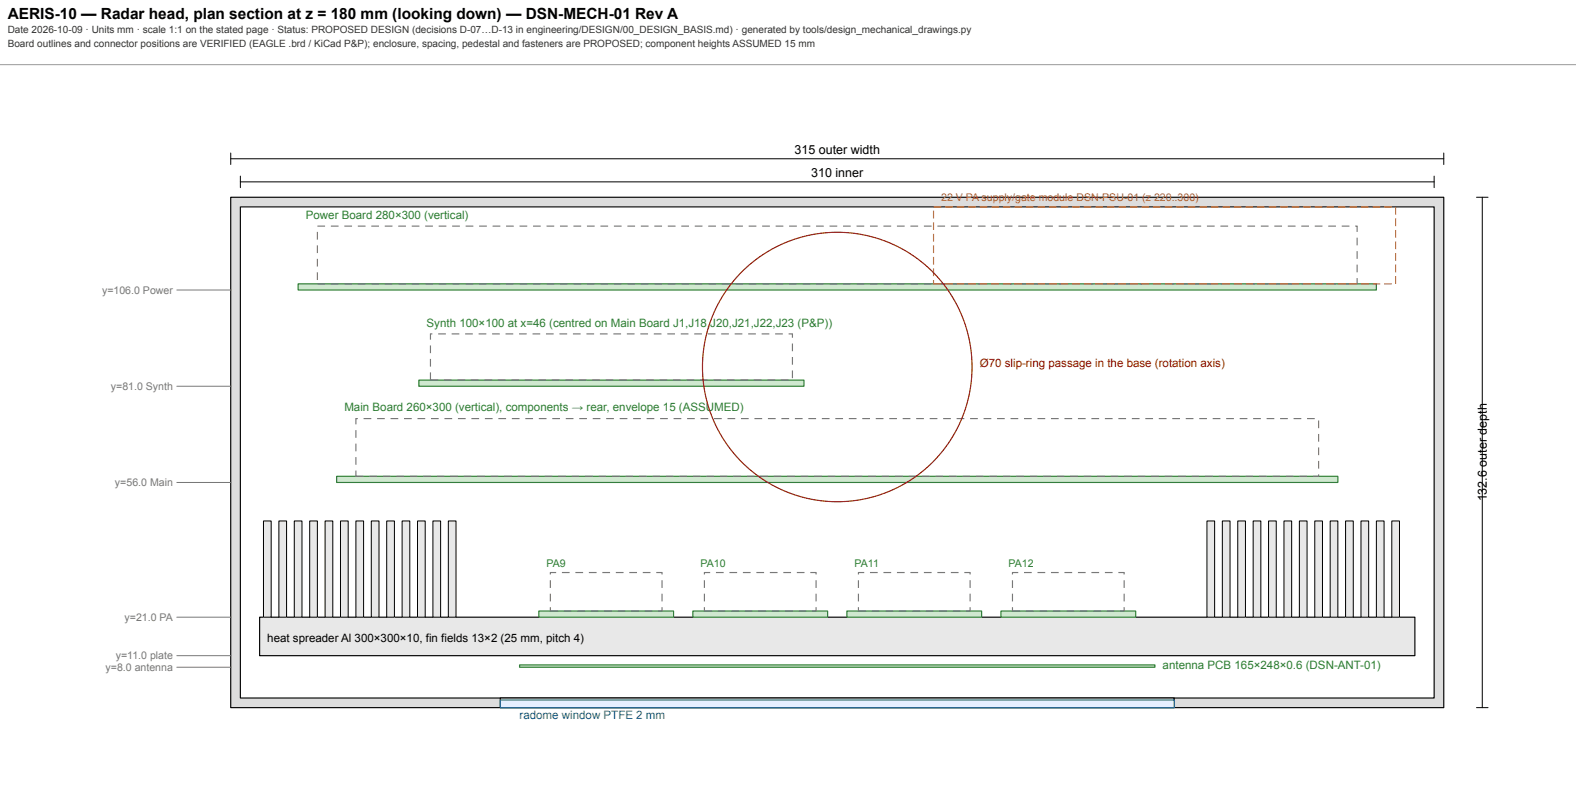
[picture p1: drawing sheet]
<svg xmlns="http://www.w3.org/2000/svg" width="409mm" height="210mm" viewBox="0 0 409 210" stroke-linecap="round" stroke-linejoin="round" font-family="sans-serif">
<path d="M0 16.8h409.2" fill="none" stroke="#999" stroke-width=".26"/>
<path d="M59.9 51.2h315v132.6h-315z" fill="#ddd"/>
<path d="M59.9 51.2h315v132.6h-315z" fill="none" stroke="#000" stroke-width=".3"/>
<path d="M62.4 53.7h310v127.6h-310z" fill="#fff"/>
<path d="M62.4 53.7h310v127.6h-310z" fill="none" stroke="#000" stroke-width=".3"/>
<path d="M129.9 181.3h175v2.5h-175z" fill="#fff"/>
<path d="M129.9 181.3h175v2.5h-175z" fill="none" stroke="#000" stroke-width=".3"/>
<path d="M129.9 181.8h175v2h-175z" fill="#e6f0ff"/>
<path d="M129.9 181.8h175v2h-175z" fill="none" stroke="#1f5f8b" stroke-width=".3"/>
<path d="M134.9 172.7h165v.6h-165z" fill="#cfe8cf"/>
<path d="M134.9 172.7h165v.6h-165z" fill="none" stroke="#2e7d32" stroke-width=".3"/>
<path d="M67.4 160.3h300v10h-300z" fill="#e8e8e8"/>
<path d="M67.4 160.3h300v10h-300z" fill="none" stroke="#000" stroke-width=".3"/>
<path d="M68.4 135.3h2v25h-2z" fill="#e8e8e8"/>
<path d="M68.4 135.3h2v25h-2z" fill="none" stroke="#000" stroke-width=".26"/>
<path d="M72.4 135.3h2v25h-2z" fill="#e8e8e8"/>
<path d="M72.4 135.3h2v25h-2z" fill="none" stroke="#000" stroke-width=".26"/>
<path d="M76.4 135.3h2v25h-2z" fill="#e8e8e8"/>
<path d="M76.4 135.3h2v25h-2z" fill="none" stroke="#000" stroke-width=".26"/>
<path d="M80.4 135.3h2v25h-2z" fill="#e8e8e8"/>
<path d="M80.4 135.3h2v25h-2z" fill="none" stroke="#000" stroke-width=".26"/>
<path d="M84.4 135.3h2v25h-2z" fill="#e8e8e8"/>
<path d="M84.4 135.3h2v25h-2z" fill="none" stroke="#000" stroke-width=".26"/>
<path d="M88.4 135.3h2v25h-2z" fill="#e8e8e8"/>
<path d="M88.4 135.3h2v25h-2z" fill="none" stroke="#000" stroke-width=".26"/>
<path d="M92.4 135.3h2v25h-2z" fill="#e8e8e8"/>
<path d="M92.4 135.3h2v25h-2z" fill="none" stroke="#000" stroke-width=".26"/>
<path d="M96.4 135.3h2v25h-2z" fill="#e8e8e8"/>
<path d="M96.4 135.3h2v25h-2z" fill="none" stroke="#000" stroke-width=".26"/>
<path d="M100.4 135.3h2v25h-2z" fill="#e8e8e8"/>
<path d="M100.4 135.3h2v25h-2z" fill="none" stroke="#000" stroke-width=".26"/>
<path d="M104.4 135.3h2v25h-2z" fill="#e8e8e8"/>
<path d="M104.4 135.3h2v25h-2z" fill="none" stroke="#000" stroke-width=".26"/>
<path d="M108.4 135.3h2v25h-2z" fill="#e8e8e8"/>
<path d="M108.4 135.3h2v25h-2z" fill="none" stroke="#000" stroke-width=".26"/>
<path d="M112.4 135.3h2v25h-2z" fill="#e8e8e8"/>
<path d="M112.4 135.3h2v25h-2z" fill="none" stroke="#000" stroke-width=".26"/>
<path d="M116.4 135.3h2v25h-2z" fill="#e8e8e8"/>
<path d="M116.4 135.3h2v25h-2z" fill="none" stroke="#000" stroke-width=".26"/>
<path d="M313.4 135.3h2v25h-2z" fill="#e8e8e8"/>
<path d="M313.4 135.3h2v25h-2z" fill="none" stroke="#000" stroke-width=".26"/>
<path d="M317.4 135.3h2v25h-2z" fill="#e8e8e8"/>
<path d="M317.4 135.3h2v25h-2z" fill="none" stroke="#000" stroke-width=".26"/>
<path d="M321.4 135.3h2v25h-2z" fill="#e8e8e8"/>
<path d="M321.4 135.3h2v25h-2z" fill="none" stroke="#000" stroke-width=".26"/>
<path d="M325.4 135.3h2v25h-2z" fill="#e8e8e8"/>
<path d="M325.4 135.3h2v25h-2z" fill="none" stroke="#000" stroke-width=".26"/>
<path d="M329.4 135.3h2v25h-2z" fill="#e8e8e8"/>
<path d="M329.4 135.3h2v25h-2z" fill="none" stroke="#000" stroke-width=".26"/>
<path d="M333.4 135.3h2v25h-2z" fill="#e8e8e8"/>
<path d="M333.4 135.3h2v25h-2z" fill="none" stroke="#000" stroke-width=".26"/>
<path d="M337.4 135.3h2v25h-2z" fill="#e8e8e8"/>
<path d="M337.4 135.3h2v25h-2z" fill="none" stroke="#000" stroke-width=".26"/>
<path d="M341.4 135.3h2v25h-2z" fill="#e8e8e8"/>
<path d="M341.4 135.3h2v25h-2z" fill="none" stroke="#000" stroke-width=".26"/>
<path d="M345.4 135.3h2v25h-2z" fill="#e8e8e8"/>
<path d="M345.4 135.3h2v25h-2z" fill="none" stroke="#000" stroke-width=".26"/>
<path d="M349.4 135.3h2v25h-2z" fill="#e8e8e8"/>
<path d="M349.4 135.3h2v25h-2z" fill="none" stroke="#000" stroke-width=".26"/>
<path d="M353.4 135.3h2v25h-2z" fill="#e8e8e8"/>
<path d="M353.4 135.3h2v25h-2z" fill="none" stroke="#000" stroke-width=".26"/>
<path d="M357.4 135.3h2v25h-2z" fill="#e8e8e8"/>
<path d="M357.4 135.3h2v25h-2z" fill="none" stroke="#000" stroke-width=".26"/>
<path d="M361.4 135.3h2v25h-2z" fill="#e8e8e8"/>
<path d="M361.4 135.3h2v25h-2z" fill="none" stroke="#000" stroke-width=".26"/>
<path d="M139.9 158.7h35v1.6h-35z" fill="#cfe8cf"/>
<path d="M139.9 158.7h35v1.6h-35z" fill="none" stroke="#2e7d32" stroke-width=".3"/>
<path d="M146.4 158.6v.3h2v-.3zM149.9 158.6v.3h2v-.3zM153.4 158.6v.3h2v-.3zM156.9 158.6v.3h2v-.3zM160.4 158.6v.3h2v-.3zM163.9 158.6v.3h2v-.3zM167.4 158.6v.3h2v-.3zM170.9 158.6v.3l1.1-.1v-1.1h-.3v1h.2v-.1zM171.7 154.2v2h.3v-2zM171.7 150.7v2h.3v-2zM170.4 148.6v.3h1.5v-.2h-.2v.5h.3v-.6zM166.9 148.6v.3h2v-.3zM163.4 148.6v.3h2v-.3zM159.9 148.6v.3h2v-.3zM156.4 148.6v.3h2v-.3zM152.9 148.6v.3h2v-.3zM149.4 148.6v.3h2v-.3zM145.9 148.6v.3h2v-.3zM142.8 148.6l-.1 .6h.3v-.5h-.1v.2h1.5v-.3zM142.7 150.7v2h.3v-2zM142.7 154.2v2h.3v-2zM142.7 157.7l.1 1.2h2.1v-.3h-2v.1h.1v-1z" fill="#777"/>
<path d="M179.9 158.7h35v1.6h-35z" fill="#cfe8cf"/>
<path d="M179.9 158.7h35v1.6h-35z" fill="none" stroke="#2e7d32" stroke-width=".3"/>
<path d="M186.4 158.6v.3h2v-.3zM189.9 158.6v.3h2v-.3zM193.4 158.6v.3h2v-.3zM196.9 158.6v.3h2v-.3zM200.4 158.6v.3h2v-.3zM203.9 158.6v.3h2v-.3zM207.4 158.6v.3h2v-.3zM210.9 158.6v.3l1.1-.1v-1.1h-.3v1h.2v-.1zM211.7 154.2v2h.3v-2zM211.7 150.7v2h.3v-2zM210.4 148.6v.3h1.5v-.2h-.2v.5h.3l-.1-.6zM206.9 148.6v.3h2v-.3zM203.4 148.6v.3h2v-.3zM199.9 148.6v.3h2v-.3zM196.4 148.6v.3h2v-.3zM192.9 148.6v.3h2v-.3zM189.4 148.6v.3h2v-.3zM185.9 148.6v.3h2v-.3zM182.8 148.6l-.1 .6h.3v-.5h-.1v.2h1.5v-.3zM182.7 150.7v2h.3v-2zM182.7 154.2v2h.3v-2zM182.7 157.7l.1 1.2h2.1v-.3h-2v.1h.1v-1z" fill="#777"/>
<path d="M219.9 158.7h35v1.6h-35z" fill="#cfe8cf"/>
<path d="M219.9 158.7h35v1.6h-35z" fill="none" stroke="#2e7d32" stroke-width=".3"/>
<path d="M226.4 158.6v.3h2v-.3zM229.9 158.6v.3h2v-.3zM233.4 158.6v.3h2v-.3zM236.9 158.6v.3h2v-.3zM240.4 158.6v.3h2v-.3zM243.9 158.6v.3h2v-.3zM247.4 158.6v.3h2v-.3zM250.9 158.6v.3l1.1-.1v-1.1h-.3v1h.2v-.1zM251.7 154.2v2h.3v-2zM251.7 150.7v2h.3v-2zM250.4 148.6v.3h1.5v-.2h-.2v.5h.3l-.1-.6zM246.9 148.6v.3h2v-.3zM243.4 148.6v.3h2v-.3zM239.9 148.6v.3h2v-.3zM236.4 148.6v.3h2v-.3zM232.9 148.6v.3h2v-.3zM229.4 148.6v.3h2v-.3zM225.9 148.6v.3h2v-.3zM222.8 148.6l-.1 .6h.3v-.5h-.1v.2h1.5v-.3zM222.7 150.7v2h.3v-2zM222.7 154.2v2h.3v-2zM222.7 157.7l.1 1.2h2.1v-.3h-2v.1h.1v-1z" fill="#777"/>
<path d="M259.9 158.7h35v1.6h-35z" fill="#cfe8cf"/>
<path d="M259.9 158.7h35v1.6h-35z" fill="none" stroke="#2e7d32" stroke-width=".3"/>
<path d="M266.4 158.6v.3h2v-.3zM269.9 158.6v.3h2v-.3zM273.4 158.6v.3h2v-.3zM276.9 158.6v.3h2v-.3zM280.4 158.6v.3h2v-.3zM283.9 158.6v.3h2v-.3zM287.4 158.6v.3h2v-.3zM290.9 158.6v.3l1.1-.1v-1.1h-.3v1h.2v-.1zM291.7 154.2v2h.3v-2zM291.7 150.7v2h.3v-2zM290.4 148.6v.3h1.5v-.2h-.2v.5h.3l-.1-.6zM286.9 148.6v.3h2v-.3zM283.4 148.6v.3h2v-.3zM279.9 148.6v.3h2v-.3zM276.4 148.6v.3h2v-.3zM272.9 148.6v.3h2v-.3zM269.4 148.6v.3h2v-.3zM265.9 148.6v.3h2v-.3zM262.8 148.6l-.1 .6h.3v-.5h-.1v.2h1.5v-.3zM262.7 150.7v2h.3v-2zM262.7 154.2v2h.3v-2zM262.7 157.7l.1 1.2h2.1v-.3h-2v.1h.1v-1z" fill="#777"/>
<path d="M87.4 123.7h260v1.6h-260z" fill="#cfe8cf"/>
<path d="M87.4 123.7h260v1.6h-260z" fill="none" stroke="#2e7d32" stroke-width=".3"/>
<path d="M95.9 123.6v.3h2v-.3zM99.4 123.6v.3h2v-.3zM102.9 123.6v.3h2v-.3zM106.4 123.6v.3h2v-.3zM109.9 123.6v.3h2v-.3zM113.4 123.6v.3h2v-.3zM116.9 123.6v.3h2v-.3zM120.4 123.6v.3h2v-.3zM123.9 123.6v.3h2v-.3zM127.4 123.6v.3h2v-.3zM130.9 123.6v.3h2v-.3zM134.4 123.6v.3h2v-.3zM137.9 123.6v.3h2v-.3zM141.4 123.6v.3h2v-.3zM144.9 123.6v.3h2v-.3zM148.4 123.6v.3h2v-.3zM151.9 123.6v.3h2v-.3zM155.4 123.6v.3h2v-.3zM158.9 123.6v.3h2v-.3zM162.4 123.6v.3h2v-.3zM165.9 123.6v.3h2v-.3zM169.4 123.6v.3h2v-.3zM172.9 123.6v.3h2v-.3zM176.4 123.6v.3h2v-.3zM179.9 123.6v.3h2v-.3zM183.4 123.6v.3h2v-.3zM186.9 123.6v.3h2v-.3zM190.4 123.6v.3h2v-.3zM193.9 123.6v.3h2v-.3zM197.4 123.6v.3h2v-.3zM200.9 123.6v.3h2v-.3zM204.4 123.6v.3h2v-.3zM207.9 123.6v.3h2v-.3zM211.4 123.6v.3h2v-.3zM214.9 123.6v.3h2v-.3zM218.4 123.6v.3h2v-.3zM221.9 123.6v.3h2v-.3zM225.4 123.6v.3h2v-.3zM228.9 123.6v.3h2v-.3zM232.4 123.6v.3h2v-.3zM235.9 123.6v.3h2v-.3zM239.4 123.6v.3h2v-.3zM242.9 123.6v.3h2v-.3zM246.4 123.6v.3h2v-.3zM249.9 123.6v.3h2v-.3zM253.4 123.6v.3h2v-.3zM256.9 123.6v.3h2v-.3zM260.4 123.6v.3h2v-.3zM263.9 123.6v.3h2v-.3zM267.4 123.6v.3h2v-.3zM270.9 123.6v.3h2v-.3zM274.4 123.6v.3h2v-.3zM277.9 123.6v.3h2v-.3zM281.4 123.6v.3h2v-.3zM284.9 123.6v.3h2v-.3zM288.4 123.6v.3h2v-.3zM291.9 123.6v.3h2v-.3zM295.4 123.6v.3h2v-.3zM298.9 123.6v.3h2v-.3zM302.4 123.6v.3h2v-.3zM305.9 123.6v.3h2v-.3zM309.4 123.6v.3h2v-.3zM312.9 123.6v.3h2v-.3zM316.4 123.6v.3h2v-.3zM319.9 123.6v.3h2v-.3zM323.4 123.6v.3h2v-.3zM326.9 123.6v.3h2v-.3zM330.4 123.6v.3h2v-.3zM333.9 123.6v.3h2v-.3zM337.4 123.6v.3h2v-.3zM340.9 123.6v.3h1.5l.1-.7h-.3v.5h.2v-.1zM342.2 119.7v2h.3v-2zM342.2 116.2v2h.3v-2zM342.2 112.7v2h.3v-2zM342.2 109.2v2h.3v-2zM339.4 108.6v.3h2v-.3zM335.9 108.6v.3h2v-.3zM332.4 108.6v.3h2v-.3zM328.9 108.6v.3h2v-.3zM325.4 108.6v.3h2v-.3zM321.9 108.6v.3h2v-.3zM318.4 108.6v.3h2v-.3zM314.9 108.6v.3h2v-.3zM311.4 108.6v.3h2v-.3zM307.9 108.6v.3h2v-.3zM304.4 108.6v.3h2v-.3zM300.9 108.6v.3h2v-.3zM297.4 108.6v.3h2v-.3zM293.9 108.6v.3h2v-.3zM290.4 108.6v.3h2v-.3zM286.9 108.6v.3h2v-.3zM283.4 108.6v.3h2v-.3zM279.9 108.6v.3h2v-.3zM276.4 108.6v.3h2v-.3zM272.9 108.6v.3h2v-.3zM269.4 108.6v.3h2v-.3zM265.9 108.6v.3h2v-.3zM262.4 108.6v.3h2v-.3zM258.9 108.6v.3h2v-.3zM255.4 108.6v.3h2v-.3zM251.9 108.6v.3h2v-.3zM248.4 108.6v.3h2v-.3zM244.9 108.6v.3h2v-.3zM241.4 108.6v.3h2v-.3zM237.9 108.6v.3h2v-.3zM234.4 108.6v.3h2v-.3zM230.9 108.6v.3h2v-.3zM227.4 108.6v.3h2v-.3zM223.9 108.6v.3h2v-.3zM220.4 108.6v.3h2v-.3zM216.9 108.6v.3h2v-.3zM213.4 108.6v.3h2v-.3zM209.9 108.6v.3h2v-.3zM206.4 108.6v.3h2v-.3zM202.9 108.6v.3h2v-.3zM199.4 108.6v.3h2v-.3zM195.9 108.6v.3h2v-.3zM192.4 108.6v.3h2v-.3zM188.9 108.6v.3h2v-.3zM185.4 108.6v.3h2v-.3zM181.9 108.6v.3h2v-.3zM178.4 108.6v.3h2v-.3zM174.9 108.6v.3h2v-.3zM171.4 108.6v.3h2v-.3zM167.9 108.6v.3h2v-.3zM164.4 108.6v.3h2v-.3zM160.9 108.6v.3h2v-.3zM157.4 108.6v.3h2v-.3zM153.9 108.6v.3h2v-.3zM150.4 108.6v.3h2v-.3zM146.9 108.6v.3h2v-.3zM143.4 108.6v.3h2v-.3zM139.9 108.6v.3h2v-.3zM136.4 108.6v.3h2v-.3zM132.9 108.6v.3h2v-.3zM129.4 108.6v.3h2v-.3zM125.9 108.6v.3h2v-.3zM122.4 108.6v.3h2v-.3zM118.9 108.6v.3h2v-.3zM115.4 108.6v.3h2v-.3zM111.9 108.6v.3h2v-.3zM108.4 108.6v.3h2v-.3zM104.9 108.6v.3h2v-.3zM101.4 108.6v.3h2v-.3zM97.9 108.6v.3h2v-.3zM94.4 108.6v.3h2v-.3zM92.3 108.6v1.6h.3v-1.5h-.2v.2h.5v-.3zM92.3 111.7v2h.3v-2zM92.3 115.2v2h.3v-2zM92.3 118.7v2h.3v-2zM92.3 122.2v1.6l2.1 .1v-.3h-2v.1h.2v-1.5z" fill="#777"/>
<path d="M108.8 98.7h100v1.6h-100z" fill="#cfe8cf"/>
<path d="M108.8 98.7h100v1.6h-100z" fill="none" stroke="#2e7d32" stroke-width=".3"/>
<path d="M115.3 98.6v.3h2v-.3zM118.8 98.6v.3h2v-.3zM122.3 98.6v.3h2v-.3zM125.8 98.6v.3h2v-.3zM129.3 98.6v.3h2v-.3zM132.8 98.6v.3h2v-.3zM136.3 98.6v.3h2v-.3zM139.8 98.6v.3h2v-.3zM143.3 98.6v.3h2v-.3zM146.8 98.6v.3h2v-.3zM150.3 98.6v.3h2v-.3zM153.8 98.6v.3h2v-.3zM157.3 98.6v.3h2v-.3zM160.8 98.6v.3h2v-.3zM164.3 98.6v.3h2v-.3zM167.8 98.6v.3h2v-.3zM171.3 98.6v.3h2v-.3zM174.8 98.6v.3h2v-.3zM178.3 98.6v.3h2v-.3zM181.8 98.6v.3h2v-.3zM185.3 98.6v.3h2v-.3zM188.8 98.6v.3h2v-.3zM192.3 98.6v.3h2v-.3zM195.8 98.6v.3h2v-.3zM199.3 98.6v.3h2v-.3zM202.8 98.6v.3h2v-.3zM205.6 96.2v2h.3v-2zM205.6 92.7v2h.3v-2zM205.6 89.2v2h.3v-2zM204.8 86.6v.3h1v-.2h-.2v1h.3v-1.1zM201.3 86.6v.3h2v-.3zM197.8 86.6v.3h2v-.3zM194.3 86.6v.3h2v-.3zM190.8 86.6v.3h2v-.3zM187.3 86.6v.3h2v-.3zM183.8 86.6v.3h2v-.3zM180.3 86.6v.3h2v-.3zM176.8 86.6v.3h2v-.3zM173.3 86.6v.3h2v-.3zM169.8 86.6v.3h2v-.3zM166.3 86.6v.3h2v-.3zM162.8 86.6v.3h2v-.3zM159.3 86.6v.3h2v-.3zM155.8 86.6v.3h2v-.3zM152.3 86.6v.3h2v-.3zM148.8 86.6v.3h2v-.3zM145.3 86.6v.3h2v-.3zM141.8 86.6v.3h2v-.3zM138.3 86.6v.3h2v-.3zM134.8 86.6v.3h2v-.3zM131.3 86.6v.3h2v-.3zM127.8 86.6v.3h2v-.3zM124.3 86.6v.3h2v-.3zM120.8 86.6v.3h2v-.3zM117.3 86.6v.3h2v-.3zM113.8 86.6v.3h2v-.3zM111.7 86.6l-.1 1.6h.3v-1.5h-.1v.2h.5v-.3zM111.6 89.7v2h.3v-2zM111.6 93.2v2h.3v-2zM111.6 96.7l.1 2.1 2.1 .1v-.3h-2v.1h.1v-2z" fill="#777"/>
<path d="M77.4 73.7h280v1.6h-280z" fill="#cfe8cf"/>
<path d="M77.4 73.7h280v1.6h-280z" fill="none" stroke="#2e7d32" stroke-width=".3"/>
<path d="M85.9 73.6v.3h2v-.3zM89.4 73.6v.3h2v-.3zM92.9 73.6v.3h2v-.3zM96.4 73.6v.3h2v-.3zM99.9 73.6v.3h2v-.3zM103.4 73.6v.3h2v-.3zM106.9 73.6v.3h2v-.3zM110.4 73.6v.3h2v-.3zM113.9 73.6v.3h2v-.3zM117.4 73.6v.3h2v-.3zM120.9 73.6v.3h2v-.3zM124.4 73.6v.3h2v-.3zM127.9 73.6v.3h2v-.3zM131.4 73.6v.3h2v-.3zM134.9 73.6v.3h2v-.3zM138.4 73.6v.3h2v-.3zM141.9 73.6v.3h2v-.3zM145.4 73.6v.3h2v-.3zM148.9 73.6v.3h2v-.3zM152.4 73.6v.3h2v-.3zM155.9 73.6v.3h2v-.3zM159.4 73.6v.3h2v-.3zM162.9 73.6v.3h2v-.3zM166.4 73.6v.3h2v-.3zM169.9 73.6v.3h2v-.3zM173.4 73.6v.3h2v-.3zM176.9 73.6v.3h2v-.3zM180.4 73.6v.3h2v-.3zM183.9 73.6v.3h2v-.3zM187.4 73.6v.3h2v-.3zM190.9 73.6v.3h2v-.3zM194.4 73.6v.3h2v-.3zM197.9 73.6v.3h2v-.3zM201.4 73.6v.3h2v-.3zM204.9 73.6v.3h2v-.3zM208.4 73.6v.3h2v-.3zM211.9 73.6v.3h2v-.3zM215.4 73.6v.3h2v-.3zM218.9 73.6v.3h2v-.3zM222.4 73.6v.3h2v-.3zM225.9 73.6v.3h2v-.3zM229.4 73.6v.3h2v-.3zM232.9 73.6v.3h2v-.3zM236.4 73.6v.3h2v-.3zM239.9 73.6v.3h2v-.3zM243.4 73.6v.3h2v-.3zM246.9 73.6v.3h2v-.3zM250.4 73.6v.3h2v-.3zM253.9 73.6v.3h2v-.3zM257.4 73.6v.3h2v-.3zM260.9 73.6v.3h2v-.3zM264.4 73.6v.3h2v-.3zM267.9 73.6v.3h2v-.3zM271.4 73.6v.3h2v-.3zM274.9 73.6v.3h2v-.3zM278.4 73.6v.3h2v-.3zM281.9 73.6v.3h2v-.3zM285.4 73.6v.3h2v-.3zM288.9 73.6v.3h2v-.3zM292.4 73.6v.3h2v-.3zM295.9 73.6v.3h2v-.3zM299.4 73.6v.3h2v-.3zM302.9 73.6v.3h2v-.3zM306.4 73.6v.3h2v-.3zM309.9 73.6v.3h2v-.3zM313.4 73.6v.3h2v-.3zM316.9 73.6v.3h2v-.3zM320.4 73.6v.3h2v-.3zM323.9 73.6v.3h2v-.3zM327.4 73.6v.3h2v-.3zM330.9 73.6v.3h2v-.3zM334.4 73.6v.3h2v-.3zM337.9 73.6v.3h2v-.3zM341.4 73.6v.3h2v-.3zM344.9 73.6v.3h2v-.3zM348.4 73.6v.3h2v-.3zM352.2 72.2v1.5h.2v-.1h-.5v.3l.6-.1v-1.6zM352.2 68.7v2h.3v-2zM352.2 65.2v2h.3v-2zM352.2 61.7v2h.3v-2zM351.9 58.6v.3h.5v-.2h-.2v1.5h.3v-1.5zM348.4 58.6v.3h2v-.3zM344.9 58.6v.3h2v-.3zM341.4 58.6v.3h2v-.3zM337.9 58.6v.3h2v-.3zM334.4 58.6v.3h2v-.3zM330.9 58.6v.3h2v-.3zM327.4 58.6v.3h2v-.3zM323.9 58.6v.3h2v-.3zM320.4 58.6v.3h2v-.3zM316.9 58.6v.3h2v-.3zM313.4 58.6v.3h2v-.3zM309.9 58.6v.3h2v-.3zM306.4 58.6v.3h2v-.3zM302.9 58.6v.3h2v-.3zM299.4 58.6v.3h2v-.3zM295.9 58.6v.3h2v-.3zM292.4 58.6v.3h2v-.3zM288.9 58.6v.3h2v-.3zM285.4 58.6v.3h2v-.3zM281.9 58.6v.3h2v-.3zM278.4 58.6v.3h2v-.3zM274.9 58.6v.3h2v-.3zM271.4 58.6v.3h2v-.3zM267.9 58.6v.3h2v-.3zM264.4 58.6v.3h2v-.3zM260.9 58.6v.3h2v-.3zM257.4 58.6v.3h2v-.3zM253.9 58.6v.3h2v-.3zM250.4 58.6v.3h2v-.3zM246.9 58.6v.3h2v-.3zM243.4 58.6v.3h2v-.3zM239.9 58.6v.3h2v-.3zM236.4 58.6v.3h2v-.3zM232.9 58.6v.3h2v-.3zM229.4 58.6v.3h2v-.3zM225.9 58.6v.3h2v-.3zM222.4 58.6v.3h2v-.3zM218.9 58.6v.3h2v-.3zM215.4 58.6v.3h2v-.3zM211.9 58.6v.3h2v-.3zM208.4 58.6v.3h2v-.3zM204.9 58.6v.3h2v-.3zM201.4 58.6v.3h2v-.3zM197.9 58.6v.3h2v-.3zM194.4 58.6v.3h2v-.3zM190.9 58.6v.3h2v-.3zM187.4 58.6v.3h2v-.3zM183.9 58.6v.3h2v-.3zM180.4 58.6v.3h2v-.3zM176.9 58.6v.3h2v-.3zM173.4 58.6v.3h2v-.3zM169.9 58.6v.3h2v-.3zM166.4 58.6v.3h2v-.3zM162.9 58.6v.3h2v-.3zM159.4 58.6v.3h2v-.3zM155.9 58.6v.3h2v-.3zM152.4 58.6v.3h2v-.3zM148.9 58.6v.3h2v-.3zM145.4 58.6v.3h2v-.3zM141.9 58.6v.3h2v-.3zM138.4 58.6v.3h2v-.3zM134.9 58.6v.3h2v-.3zM131.4 58.6v.3h2v-.3zM127.9 58.6v.3h2v-.3zM124.4 58.6v.3h2v-.3zM120.9 58.6v.3h2v-.3zM117.4 58.6v.3h2v-.3zM113.9 58.6v.3h2v-.3zM110.4 58.6v.3h2v-.3zM106.9 58.6v.3h2v-.3zM103.4 58.6v.3h2v-.3zM99.9 58.6v.3h2v-.3zM96.4 58.6v.3h2v-.3zM92.9 58.6v.3h2v-.3zM89.4 58.6v.3h2v-.3zM85.9 58.6v.3h2v-.3zM82.4 58.6v.3h2v-.3zM82.3 60.2v2h.3v-2zM82.3 63.7v2h.3v-2zM82.3 67.2v2h.3v-2zM82.3 70.7v2h.3v-2zM82.4 73.6v.3h2v-.3z" fill="#777"/>
<path d="M245.4 73.6v.3h2v-.3zM248.4 73.6v.3h2v-.3zM251.4 73.6v.3h2v-.3zM254.4 73.6v.3h2v-.3zM257.4 73.6v.3h2v-.3zM260.4 73.6v.3h2v-.3zM263.4 73.6v.3h2v-.3zM266.4 73.6v.3h2v-.3zM269.4 73.6v.3h2v-.3zM272.4 73.6v.3h2v-.3zM275.4 73.6v.3h2v-.3zM278.4 73.6v.3h2v-.3zM281.4 73.6v.3h2v-.3zM284.4 73.6v.3h2v-.3zM287.4 73.6v.3h2v-.3zM290.4 73.6v.3h2v-.3zM293.4 73.6v.3h2v-.3zM296.4 73.6v.3h2v-.3zM299.4 73.6v.3h2v-.3zM302.4 73.6v.3h2v-.3zM305.4 73.6v.3h2v-.3zM308.4 73.6v.3h2v-.3zM311.4 73.6v.3h2v-.3zM314.4 73.6v.3h2v-.3zM317.4 73.6v.3h2v-.3zM320.4 73.6v.3h2v-.3zM323.4 73.6v.3h2v-.3zM326.4 73.6v.3h2v-.3zM329.4 73.6v.3h2v-.3zM332.4 73.6v.3h2v-.3zM335.4 73.6v.3h2v-.3zM338.4 73.6v.3h2v-.3zM341.4 73.6v.3h2v-.3zM344.4 73.6v.3h2v-.3zM347.4 73.6v.3h2v-.3zM350.4 73.6v.3h2v-.3zM353.4 73.6v.3h2v-.3zM356.4 73.6v.3h2v-.3zM359.4 73.6v.3h2v-.3zM362.2 71.7v2h.3v-2zM362.2 68.7v2h.3v-2zM362.2 65.7v2h.3v-2zM362.2 62.7v2h.3v-2zM362.2 59.7v2h.3v-2zM362.2 56.7v2h.3v-2zM362.2 53.7v2h.3v-2zM359.4 53.6v.3h2v-.3zM356.4 53.6v.3h2v-.3zM353.4 53.6v.3h2v-.3zM350.4 53.6v.3h2v-.3zM347.4 53.6v.3h2v-.3zM344.4 53.6v.3h2v-.3zM341.4 53.6v.3h2v-.3zM338.4 53.6v.3h2v-.3zM335.4 53.6v.3h2v-.3zM332.4 53.6v.3h2v-.3zM329.4 53.6v.3h2v-.3zM326.4 53.6v.3h2v-.3zM323.4 53.6v.3h2v-.3zM320.4 53.6v.3h2v-.3zM317.4 53.6v.3h2v-.3zM314.4 53.6v.3h2v-.3zM311.4 53.6v.3h2v-.3zM308.4 53.6v.3h2v-.3zM305.4 53.6v.3h2v-.3zM302.4 53.6v.3h2v-.3zM299.4 53.6v.3h2v-.3zM296.4 53.6v.3h2v-.3zM293.4 53.6v.3h2v-.3zM290.4 53.6v.3h2v-.3zM287.4 53.6v.3h2v-.3zM284.4 53.6v.3h2v-.3zM281.4 53.6v.3h2v-.3zM278.4 53.6v.3h2v-.3zM275.4 53.6v.3h2v-.3zM272.4 53.6v.3h2v-.3zM269.4 53.6v.3h2v-.3zM266.4 53.6v.3h2v-.3zM263.4 53.6v.3h2v-.3zM260.4 53.6v.3h2v-.3zM257.4 53.6v.3h2v-.3zM254.4 53.6v.3h2v-.3zM251.4 53.6v.3h2v-.3zM248.4 53.6v.3h2v-.3zM245.4 53.6v.3h2v-.3zM242.4 53.6v.3h2v-.3zM242.2 54.7v2h.3v-2zM242.2 57.7v2h.3v-2zM242.2 60.7v2h.3v-2zM242.2 63.7v2h.3v-2zM242.2 66.7v2h.3v-2zM242.2 69.7v2h.3v-2zM242.2 72.7l.1 1.2h2.1v-.3h-2v.1h.1v-1z" fill="#c8781e"/>
<circle cx="217.4" cy="95.3" r="35" fill="none" stroke="#b00000" stroke-width=".3"/>
<path d="M59.9 39.7v3M374.9 39.7v3M59.9 41.2h315M62.4 47.2h310M62.4 45.7v3M372.4 45.7v3M383.4 51.2h3M384.9 51.2v132.6M383.4 183.8h3" fill="none" stroke="#000" stroke-width=".26"/>
<path d="M45.9 75.3h14M45.9 100.3h14M45.9 125.3h14M45.9 173.3h14M45.9 170.3h14M45.9 160.3h14" fill="none" stroke="#777" stroke-width=".26"/>
<text font-size="4" x="2" y="5">AERIS-10 — Radar head, plan section at z = 180 mm (looking down) — DSN-MECH-01 Rev A</text>
<g font-size="3.2">
<text x="206.3" y="40">315 outer width</text>
<text x="210.6" y="46">310 inner</text>
<text x="386.1" y="130.3" transform="rotate(-90 386.1 130.3)">132.6 outer depth</text>
</g>
<g font-size="3" fill="#2e7d32">
<text x="79.4" y="56.8">Power Board 280×300 (vertical)</text>
<text x="110.8" y="84.8">Synth 100×100 at x=46 (centred on Main Board J1,J18,J20,J21,J22,J23 (P&amp;P))</text>
<text x="89.4" y="106.8">Main Board 260×300 (vertical), components → rear, envelope 15 (ASSUMED)</text>
<text x="301.9" y="173.8">antenna PCB 165×248×0.6 (DSN-ANT-01)</text>
</g>
<text font-size="3" fill="#b00000" x="254.4" y="95.3">Ø70 slip-ring passage in the base (rotation axis)</text>
<text font-size="3" x="69.4" y="166.8">heat spreader Al 300×300×10, fin fields 13×2 (25 mm, pitch 4)</text>
<text font-size="3" fill="#1f5f8b" x="134.9" y="186.8">radome window PTFE 2 mm</text>
<text font-size="2.7" fill="#c8781e" x="244.4" y="52.3">22 V PA supply/gate module DSN-PSU-01 (z 220..300)</text>
<g font-size="2.7" fill="#777">
<text x="26.5" y="76.3">y=106.0 Power</text>
<text x="28.8" y="101.3">y=81.0 Synth</text>
<text x="29.9" y="126.3">y=56.0 Main</text>
<text x="32.4" y="161.2">y=21.0 PA</text>
<text x="30.1" y="171.2">y=11.0 plate</text>
<text x="27.4" y="174.2">y=8.0 antenna</text>
</g>
<g font-size="2.7" fill="#2e7d32">
<text x="141.9" y="147.3">PA9</text>
<text x="181.9" y="147.3">PA10</text>
<text x="221.9" y="147.3">PA11</text>
<text x="261.9" y="147.3">PA12</text>
</g>
<g font-size="2.6" fill="#333">
<text x="2" y="8.6">Date 2026-10-09 · Units mm · scale 1:1 on the stated page · Status: PROPOSED DESIGN (decisions D-07…D-13 in engineering/DESIGN/00_DESIGN_BASIS.md) · generated by tools/design_mechanical_drawings.py</text>
<text x="2" y="12.2">Board outlines and connector positions are VERIFIED (EAGLE .brd / KiCad P&amp;P); enclosure, spacing, pedestal and fasteners are PROPOSED; component heights ASSUMED 15 mm</text>
</g>
</svg>
